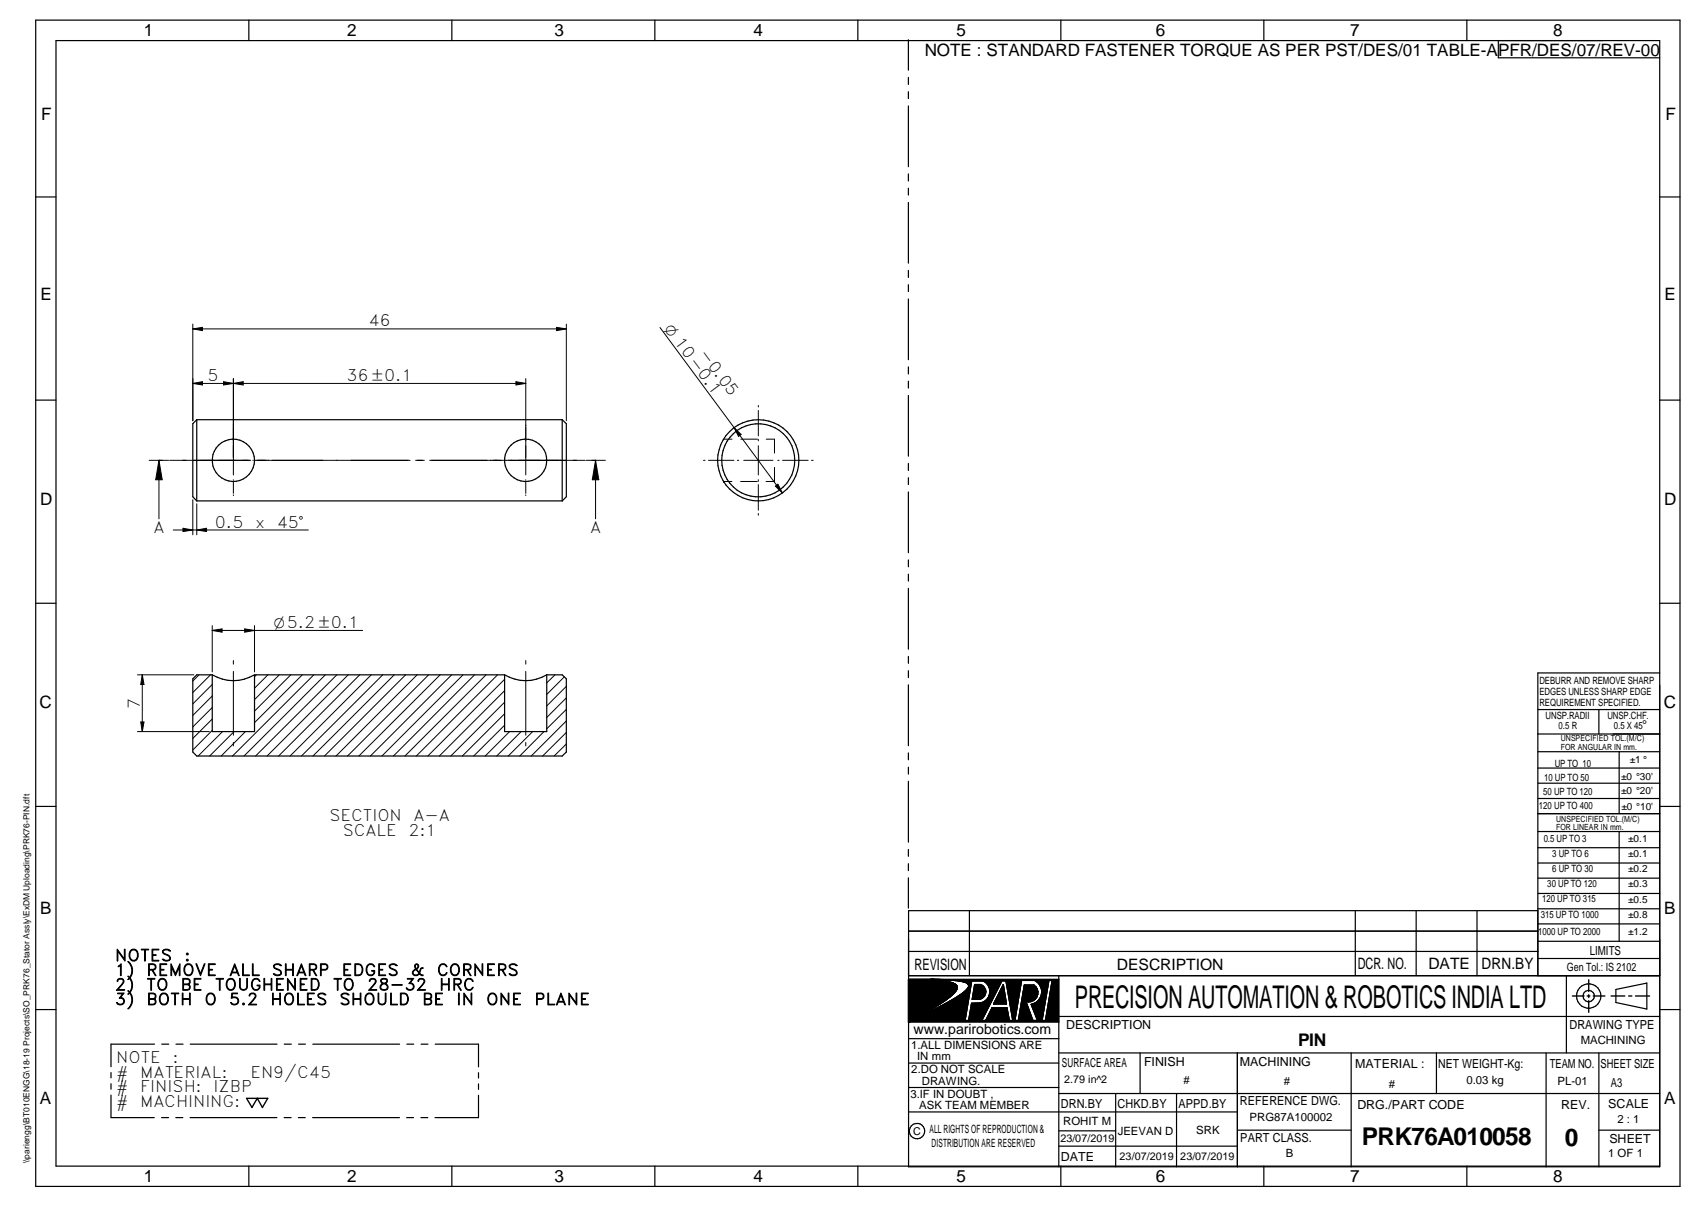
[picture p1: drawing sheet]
<svg xmlns="http://www.w3.org/2000/svg" width="420mm" height="297mm" viewBox="0 0 420 297" stroke-linecap="round" stroke-linejoin="round" font-family="sans-serif">
<g fill="none" stroke="#000" stroke-width=".34">
<path d="M226.3 250.1l-2.5 1.4M226.9 249.8l-.5 .3M228.3 249.3l-4.5 2.2M228.3 249.3l-.8 .4M228.3 249l-.8 .4M229.3 241l1.5 .2M229.3 241l4.3 .6M229.3 241l5.6 .3M230.8 241.2l.5 .1M230.8 241.2l1 .1M231 247.4l-7.2 4.1M231.4 247.1l-.2 .2"/>
<path d="M231.7 247.6l-.6 .3M231.8 241.3l.5 .1M231.8 241.3l1.8 .3M232.9 246.1l-1.3 .9M232.9 246.1l-4.3 2.7M233.3 241.1l.3 .1M233.6 241.6l1.3 .4M233.6 241.2l1.2 .1M233.6 241.2l-9.8-.2v10.5M233.8 241.7h.2M234.3 241.8l1 .5 .4 .5M234.5 244.9l-1.6 1.2"/>
<path d="M234.7 244.7l-.1 .1M234.8 241.3l3.1 .5M234.9 241.3l2.8 .4M234.9 242l.1 .1M234.9 242.1l.6 .3M235.4 243.8l-1.1 1.2-1.4 1.1M235.4 243.8l-.4 .5M235.5 243.6l-.1 .2M235.6 242.5l.1 .3M235.6 243.5l-.1 .1M235.7 243.4l-.2 .2M235.7 243.4l-.3 .4"/>
<path d="M235.7 242.8v.6M236 245.2l-3.3 1.9-4.4 2.2M236 245.2l-6.1 3.4-6.1 2.9M236.8 244.6l-.8 .6M237.5 244.1l-.7 .5M237.7 241.7l.6 .3 .3 .4M237.7 241.7l.2 .1M237.9 241.8l.1 .1M237.9 241.8l.5 .3M238.1 243.5l-.6 .6M238.5 242.1l.1 .4M238.6 242.7l-.3 .6-.8 .8"/>
<path d="M238.6 242.4l-.4 1M239.3 241.4h2.8a2.91 2.91 0 0 1 1.7 2.9 2.91 2.91 0 0 1-2.2 2.5l-2.3 .1-.7 4.3h-1zM240.1 242.3h1.4a1.85 1.85 0 0 1 1.2 2 1.85 1.85 0 0 1-1.7 1.6h-1.5zM246.7 241.3h1.1l1.7 9.9h-.9l-.6-3.2h-3.7l-1.5 3.2h-1zM247.1 242.4l.8 4.7h-3.2zM251.6 241.3h3.2a3.2 3.2 0 0 1 1.7 3.2 3.2 3.2 0 0 1-2.5 2.7l1.6 4h-1.2l-1.8-4.8a2.25 2.25 0 0 0 2.8-1.1 2.25 2.25 0 0 0-.8-2.9h-2.3l-1.5 8.8h-.9zM258.3 241.3h.9l-1.7 9.9h-.9zM387.3 245.1h2.8M390.9 245.1h.7M391.3 241.1v2.9M391.3 244.8v.7M391.3 246.3v2.8"/>
<path d="M392.4 245.1h2.9M396.8 245.1h3.4M401.1 245.1h.8M402.8 245.1h3.5M60.7 270.3h5.2l-1.3 2.2-1.2-2.2-1.4 2.2z"/>
</g>
<g fill="#000">
<path d="M47.5 94.4l2.4-.5v.8zM47.5 80.9l2.4-.3v.8zM55.1 93.9l2.4 .5-2.4 .3zM57.5 94.4l2.4-.5v.8zM127.1 93.9l2.4 .5-2.4 .3zM137.1 80.6l2.4 .3-2.4 .5zM39.1 113.3l.9 4.8h-1.7zM146.7 113.3l.8 4.8h-1.6zM180.8 105.2l1.7 1.7-.6 .5zM191 119.6l.6-.4 1.1 2.1zM45.1 130l2.4 .4-2.4 .4zM48.5 130.4l2.4-.4v.8z"/>
<path d="M52.3 155.2l2.4-.4v.8zM60.3 154.8l2.4 .4-2.4 .4zM35 166.1l.5 2.3h-.8zM34.7 177.7h.8l-.5 2.3zM247.1 242.4l.8 4.7h-3.2z"/>
<path d="M223.8 241h5.5l4.1 .6a2.39 2.39 0 0 1 2.3 1.4 4.6 4.6 0 0 1-2.4 2.8l-3.6 2.4-5.9 3.3z" fill-rule="evenodd"/>
<path d="M229.3 241l7.2 .4 1.7 .5 .3 .3 .1 .5-1.1 1.4-2.4 1.6-5.6 3.1-5.7 2.7h37v-10.5zM246.7 241.3h1.1l1.7 9.9h-.9l-.6-3.2h-3.7l-1.5 3.2h-1zM239.3 241.4h2.8a2.91 2.91 0 0 1 1.7 2.9 2.91 2.91 0 0 1-2.2 2.5l-2.3 .1-.7 4.3h-1zM251.6 241.3h3.2a3.2 3.2 0 0 1 1.7 3.2 3.2 3.2 0 0 1-2.5 2.7l1.6 4h-1.2l-1.8-4.8a2.25 2.25 0 0 0 2.8-1.1 2.25 2.25 0 0 0-.8-2.9h-2.3l-1.5 8.8h-.9zM258.3 241.3h.9l-1.7 9.9h-.9z" fill-rule="evenodd"/>
<path d="M240.1 242.3h1.4a1.85 1.85 0 0 1 1.2 2 1.85 1.85 0 0 1-1.7 1.6h-1.5z" fill-rule="evenodd"/>
</g>
<circle cx="238.4" cy="242.1" r=".17" fill="#000"/>
<g fill="none" stroke="#000" stroke-width=".3">
<path d="M8.8 5h405v287h-405zM61.3 5v5M111.3 5v5M161.3 5v5M211.3 5v5M223.7 9.8v7.5M223.7 19v1.8M261.3 5v5M311.3 5v5M361.3 5v5M369 10v4.2h39.8M223.7 22.6v1.7"/>
<path d="M223.7 26.1v14.9M8.8 48.5h5M223.7 42.8v1.7M223.7 46.3v1.7M223.7 49.8v15M408.8 48.5h5M223.7 66.5v1.8M223.7 70.1v1.7M223.7 73.6v14.9M8.8 98.5h5M223.7 90.3v1.7M223.7 93.8v1.7"/>
<path d="M223.7 97.3v15M408.8 98.5h5M48.5 103.3v20M48.5 103.3l-1 1v18l1 1M48.5 103.3h90M138.5 103.3l1 1v18l-1 1M138.5 103.3v20M223.7 114v1.8M223.7 117.6v1.7M48.5 123.3h90M223.7 121.1v14.9M223.7 137.8v1.7"/>
<path d="M8.8 148.5h5M223.7 141.3v1.7M223.7 144.8v15M408.8 148.5h5M52.3 166.1h-3.8l-1 .9v18.1l1 1h90l1-1v-18.1l-1-.9h-3.8M52.3 166.1a10.1 10.1 0 0 0 10.4 0M52.3 166.1v13.9h10.4v-13.9M62.7 166.1h61.6M124.3 166.1v13.9h10.4v-13.9M124.3 166.1a10.1 10.1 0 0 0 10.4 0M223.7 161.5v1.7M223.7 165.1v1.7"/>
<path d="M223.7 168.5v15M378.7 174.6h30.1M393.8 174.6v6M408.8 165.6h-30.1v74.5M8.8 198.5h5M223.7 185.3v1.7M223.7 188.8v1.7M223.7 192.3v15M378.7 185h30.1M378.7 189h30.1M378.7 192.7h30.1M378.7 196.5h30.1"/>
<path d="M378.7 180.6h30.1M398.8 185v15.2M408.8 198.5h5M223.7 209v1.7M223.7 212.6v1.6M223.7 216v7.5M378.7 200.2h30.1M378.7 204.6h30.1M378.7 208.6h30.1M378.7 212.4h30.1M378.7 216.1h30.1M378.7 219.9h30.1"/>
<path d="M398.8 204.6v27M223.8 229.2h154.9M223.8 234.1h154.9M238.7 224.1v16M333.8 224.1v16M348.8 224.1v16M363.8 224.1v16M378.7 224.1h-154.9v63h185v-277.1h-395v277h395M378.7 223.6h30.1M378.7 227.4h30.1M378.7 231.6h30.1M378.7 235.9h30.1"/>
<path d="M8.8 248.5h5M38 257h-10.7v5.5M39.8 257h1.8M43.3 257h1.8M46.9 257h21.3M70 257h1.7M73.5 257h1.7M77 257h21.4M100.2 257h1.7M103.7 257h1.7M107.2 257h10.6v5.6M223.8 251.5h37"/>
<path d="M223.8 241h37M223.8 255.6h37M223.8 240.1h185M260.8 240.1v47M260.8 250.1h148M260.8 259.1h148M280.8 259.1v10M304.7 259.1v28M332.8 259.1v28M353.8 259.1v10M380.8 259.1v28M385.8 240.1v19"/>
<path d="M393.8 259.1v28M398 243.5l7.6-1.6v6.4l-7.6-1.6zM408.8 248.5h5M27.3 269.5v5.5h10.7M27.3 263.9v1.4M27.3 266.7v1.4M39.8 275h1.7M43.3 275h1.7M46.8 275h21.4M70 275h1.7M73.5 275h1.7M77 275h21.4"/>
<path d="M100.1 275h1.7M103.7 275h1.7M117.8 269.5v5.5h-10.7M117.8 264v1.3M117.8 266.7v1.4M223.8 273.6h80.9M223.8 267.6h37M223.8 261.6h37M260.8 278.3h14M260.8 269.1h148M274.8 269.1v18M289.8 269.1v18"/>
<path d="M304.7 278.1h28.1M393.8 278.1h15M61.3 287v5M111.3 287v5M161.3 287v5M211.3 287v5M260.8 282.1h43.9M261.3 287v5M311.3 287v5M361.3 287v5"/>
<circle cx="57.5" cy="113.3" r="5.2"/>
<circle cx="129.4" cy="113.3" r="5.2"/>
<circle cx="186.7" cy="113.3" r="9"/>
<circle cx="186.8" cy="113.3" r="10"/>
<circle cx="391.3" cy="245.1" r="2.99"/>
<circle cx="391.3" cy="245.1" r="1.39"/>
<circle cx="225.8" cy="278.3" r="1.9"/>
</g>
<g fill="none" stroke="#000" stroke-width=".25">
<path d="M47.5 79.8v23.7M139.5 79.8v23.7M47.5 94.4l2.4-.5v.8zM47.5 80.9l2.4-.3v.8zM47.5 94.4h82M47.5 80.9h92M55.1 93.9l2.4 .5-2.4 .3zM57.5 93.2v23.7M57.5 94.4l2.4-.5v.8zM127.1 93.9l2.4 .5-2.4 .3zM129.5 93.2v23.7M137.1 80.6l2.4 .3-2.4 .5z"/>
<path d="M162.5 80.6l18.3 24.6M186.8 99.8v.4M36.7 113.3h4.8M39.1 113.3v14.4M39.1 113.3l.9 4.8h-1.7zM41.8 113.3h20M57.5 118.1v.1M57.5 118.6v2.8M62.3 113.3h.1M62.8 113.3h18.3M81.3 113.3h3.4M84.8 113.3h16.2"/>
<path d="M102.4 113.3h2.1M105.8 113.3h18.4M124.3 113.3h19.7M129.5 118.1v.1M129.5 118.6v2.8M144.3 113.3h4.8M146.7 113.3l.8 4.8h-1.6zM146.7 113.3v14.4M173.3 113.3h.3M174.5 113.3h6.3M178.2 118.5h.1M178.2 108.1h2.1"/>
<path d="M178.2 118.5h2M180.8 105.2l11.9 16.1M180.8 105.2l1.7 1.7-.6 .5zM181.6 113.3h.3M182.4 118.5h4.1M182.4 108.1h4.2M183.2 113.3h7.2M186.8 101v6.3M186.8 108.1v.4M186.8 109.7v7.2M186.8 118.1v.3M186.8 119.3v6.3"/>
<path d="M188.7 108.1h2v3.4M190.7 115v3.5h-2M191 119.6l.6-.4 1.1 2.1zM191.5 113.3h.4M192.7 113.3h6.3M199.8 113.3h.5M42.7 130.4h33.2M45.1 130l2.4 .4-2.4 .4zM47.5 123v8.6M48.5 124v7.6M48.5 130.4l2.4-.4v.8zM57.5 121.8v.2"/>
<path d="M129.5 121.8v.2M186.8 126.4v.4M52.3 154v11.4M52.3 155.2l2.4-.4v.8zM52.3 155.2h37M60.3 154.8l2.4 .4-2.4 .4zM62.7 154v11.4M33.9 166.1h13.8M34.7 177.7h.8l-.5 2.3zM35 166.1l.5 2.3h-.8zM35 166.1v13.9M49 166.1l-1.5 1.5"/>
<path d="M51.8 166.1l-4.3 4.3M52.3 168.4l-4.8 4.8M52.3 171.3l-4.8 4.8M52.3 174.1l-4.8 4.8M52.3 177l-4.8 4.7M52.3 179.7l-4.8 4.9M57.5 162.6v.8M57.5 165.2v15.7M63.2 166.1l-.5 .4M66 166.1l-3.3 3.3M68.8 166.1l-6.1 6.1M71.6 166.1l-8.9 8.9"/>
<path d="M74.5 166.1l-11.8 11.7M77.3 166.1l-20 20M80.1 166.1l-20 20M83 166.1l-20.1 20M85.8 166.1l-20 20M88.6 166.1l-20 20M91.4 166.1l-20 20M94.3 166.1l-20.1 20M97.1 166.1l-20 20M99.9 166.1l-20 20M102.7 166.1l-19.9 20M105.6 166.1l-20 20"/>
<path d="M108.4 166.1l-20 20M111.2 166.1l-20 20M114 166.1l-19.9 20M116.9 166.1l-20 20M119.7 166.1l-20 20M122.5 166.1l-20 20M124.3 167.2l-18.9 18.9M124.3 170l-16.1 16.1M124.3 172.8l-13.3 13.3M124.3 175.6l-10.4 10.5M124.3 178.5l-7.6 7.6M129.5 162.6v.8"/>
<path d="M129.5 165.2v15.7M136.7 166.1l-2 2M139 166.6l-4.3 4.3M139.5 168.9l-4.8 4.8M139.5 171.7l-4.8 4.9M139.5 174.6l-4.8 4.8M139.5 177.4l-8.7 8.7M33.9 180h17.7M54.8 180l-6 6.1M57.5 182.7v.9M57.6 180l-6 6.1M60.4 180l-5.9 6.1"/>
<path d="M125.5 180l-6 6.1M128.3 180l-6 6.1M129.5 182.7v.9M131.2 180l-6 6.1M134 180l-6 6.1M139.5 180.3l-5.9 5.8M139.5 183.1l-3 3"/>
</g>
<text font-size="7.7" x="264.7" y="248.1">PRECISION AUTOMATION &amp; ROBOTICS INDIA LTD</text>
<g font-size="6">
<text x="335.4" y="281.7">PRK76A010058</text>
<text x="385.4" y="282.1">0</text>
</g>
<text font-size="4.3" x="319.7" y="257.4">PIN</text>
<g font-size="4.2">
<text x="35.4" y="9">1</text>
<text x="85.5" y="8.9">2</text>
<text x="136.6" y="9">3</text>
<text x="185.6" y="9">4</text>
<text x="235.6" y="9">5</text>
<text x="284.6" y="8.8">6</text>
<text x="332.6" y="9">7</text>
<text x="382.6" y="9">8</text>
<text x="227.7" y="13.8">NOTE : STANDARD FASTENER TORQUE AS PER PST/DES/01 TABLE-A</text>
<text x="369" y="13.7">PFR/DES/07/REV-00</text>
<text x="10.1" y="29.6">F</text>
<text x="410.2" y="29.6">F</text>
<text x="9.9" y="73.9">E</text>
<text x="409.9" y="73.9">E</text>
<text x="9.9" y="124.2">D</text>
<text x="409.9" y="124.2">D</text>
<text x="9.7" y="174.3">C</text>
<text x="409.7" y="174.3">C</text>
<text x="9.9" y="225">B</text>
<text x="409.8" y="225">B</text>
<text x="9.8" y="271.7">A</text>
<text x="409.8" y="271.7">A</text>
<text x="35.4" y="291">1</text>
<text x="85.5" y="290.9">2</text>
<text x="136.6" y="291">3</text>
<text x="185.6" y="291">4</text>
<text x="235.6" y="291">5</text>
<text x="284.6" y="290.8">6</text>
<text x="332.6" y="291">7</text>
<text x="382.6" y="291">8</text>
</g>
<g font-size="3.9">
<text x="90.8" y="80.3">46</text>
<text x="172" y="87.1" transform="rotate(53 172 87.1)">-0.05</text>
<text x="51.1" y="93.8">5</text>
<text x="85.3" y="93.8">36±0.1</text>
<text x="37.8" y="131.3">A</text>
<text x="52.9" y="129.8">0.5</text>
<text x="62.8" y="129.8">x</text>
<text x="68.1" y="129.8">45°</text>
<text x="145.3" y="131.3">A</text>
<text x="34.4" y="174.4" transform="rotate(-90 34.4 174.4)">7</text>
<text x="81.2" y="202.1">SECTION</text>
<text x="101.8" y="202.1">A-A</text>
<text x="84.4" y="205.7">SCALE</text>
<text x="100.6" y="205.7">2:1</text>
<text x="28.3" y="236.5">NOTES</text>
<text x="45.4" y="236.5">:</text>
<text x="225.2" y="238.8">REVISION</text>
<text x="275.1" y="238.8">DESCRIPTION</text>
<text x="334.4" y="238.6">DCR. NO.</text>
<text x="351.8" y="238.6">DATE</text>
<text x="364.9" y="238.5">DRN.BY</text>
<text x="28.3" y="240.1">1)</text>
<text x="28.3" y="243.7">2)</text>
<text x="36.1" y="240.1">REMOVE</text>
<text x="36.1" y="243.7">TO</text>
<text x="44.5" y="243.7">BE</text>
<text x="52.9" y="243.7">TOUGHENED</text>
<text x="56.4" y="240.1">ALL</text>
<text x="67" y="240.1">SHARP</text>
<text x="82" y="243.7">TO</text>
<text x="84.1" y="240.1">EDGES</text>
<text x="90.4" y="243.7">28-32</text>
<text x="101.2" y="240.1">&amp;</text>
<text x="107.6" y="240.1">CORNERS</text>
<text x="108.2" y="243.7">HRC</text>
<text x="28.3" y="247.3">3)</text>
<text x="36.1" y="247.3">BOTH</text>
<text x="50.4" y="247.3">O</text>
<text x="56.4" y="247.3">5.2</text>
<text x="66.6" y="247.3">HOLES</text>
<text x="83.6" y="247.3">SHOULD</text>
<text x="104" y="247.3">BE</text>
<text x="112.4" y="247.3">IN</text>
<text x="119.7" y="247.3">ONE</text>
<text x="131.6" y="247.3">PLANE</text>
<text x="28.6" y="261.6">NOTE</text>
<text x="42.4" y="261.6">:</text>
<text x="28.6" y="265.3">#</text>
<text x="28.6" y="268.9">#</text>
<text x="34.5" y="268.9">FINISH:</text>
<text x="34.5" y="265.3">MATERIAL:</text>
<text x="52.6" y="268.9">IZBP</text>
<text x="61.7" y="265.3">EN9/C45</text>
<text x="28.6" y="272.5">#</text>
<text x="34.5" y="272.5">MACHINING:</text>
</g>
<g font-size="3.7">
<text x="163.5" y="80.9" transform="rotate(53 163.5 80.9)">O 10-0.1</text>
<text x="67.4" y="154.6">O5.2±0.1</text>
</g>
<text font-size="3.5" x="224.9" y="254.5">www.parirobotics.com</text>
<g font-size="3.1">
<text x="404.4" y="179.5">°</text>
<text x="391.5" y="235.1">LIMITS</text>
<text x="262.6" y="253.2">DESCRIPTION</text>
<text x="386.5" y="253.2">DRAWING TYPE</text>
<text x="261.5" y="262.5">SURFACE AREA</text>
<text x="281.8" y="262.4">FINISH</text>
<text x="305.4" y="262.4">MACHINING</text>
<text x="333.8" y="262.9">MATERIAL :</text>
<text x="354.2" y="262.9">NET WEIGHT-Kg:</text>
<text x="381.7" y="262.7">TEAM NO.</text>
<text x="394.2" y="262.7">SHEET SIZE</text>
<text x="396.7" y="267.5">A3</text>
<text x="261.3" y="272.8">DRN.BY</text>
<text x="275.2" y="272.7">CHKD.BY</text>
<text x="290.3" y="272.8">APPD.BY</text>
<text x="305.4" y="271.9">REFERENCE DWG.</text>
<text x="334.3" y="272.9">DRG./PART CODE</text>
<text x="384.5" y="272.8">REV.</text>
<text x="396.1" y="272.7">SCALE</text>
<text x="305.5" y="281">PART CLASS.</text>
<text x="396.4" y="281.2">SHEET</text>
<text x="261.3" y="285.8">DATE</text>
</g>
<g font-size="2.8">
<text x="385.9" y="238.9">Gen Tol.: IS 2102</text>
<text x="389.3" y="257">MACHINING</text>
<text x="224.4" y="258.1">1.ALL DIMENSIONS ARE</text>
<text x="225.9" y="260.9">IN mm</text>
<text x="224.4" y="264.2">2.DO NOT SCALE</text>
<text x="227.1" y="267">DRAWING.</text>
<text x="291.5" y="266.7">#</text>
<text x="316.2" y="267">#</text>
<text x="342.1" y="267.6">#</text>
<text x="361.1" y="266.9">0.03 kg</text>
<text x="383.6" y="267">PL-01</text>
<text x="224.2" y="270.2">3.IF IN DOUBT ,</text>
<text x="226.4" y="273">ASK TEAM MEMBER</text>
<text x="307.8" y="275.8">PRG87A100002</text>
<text x="228.9" y="278.8">ALL RIGHTS OF REPRODUCTION &amp;</text>
<text x="261.9" y="276.8">ROHIT M</text>
<text x="275.3" y="279.2">JEEVAN D</text>
<text x="294.6" y="279.1">SRK</text>
<text x="398.3" y="276.4">2 : 1</text>
<text x="229.4" y="282.3">DISTRIBUTION ARE RESERVED</text>
<text x="316.7" y="284.7">B</text>
<text x="396.1" y="284.8">1 OF 1</text>
</g>
<g font-size="2.7">
<text x="262.1" y="266.5">2.79 in^2</text>
<text x="224.9" y="279.4">C</text>
<text x="261.1" y="281">23/07/2019</text>
<text x="275.7" y="285.5">23/07/2019</text>
<text x="290.7" y="285.5">23/07/2019</text>
</g>
<g font-size="2.5">
<text x="379.1" y="168.2">DEBURR AND REMOVE SHARP</text>
<text x="379.1" y="171">EDGES UNLESS SHARP EDGE</text>
<text x="379.1" y="173.7">REQUIREMENT SPECIFIED.</text>
<text x="380.7" y="177">UNSP.RADII</text>
<text x="383.9" y="179.5">0.5 R</text>
<text x="395.9" y="177">UNSP.CHF.</text>
<text x="397.5" y="179.4">0.5 X 45</text>
<text x="382.9" y="188.7">UP TO 10</text>
<text x="401.4" y="187.9">±1 °</text>
<text x="380.1" y="195.6">50 UP TO 120</text>
<text x="380.3" y="192.2">10 UP TO 50</text>
<text x="399.3" y="192.1">±0 °30'</text>
<text x="399.3" y="195.4">±0 °20'</text>
<text x="379" y="199.1">120 UP TO 400</text>
<text x="399.3" y="199.3">±0 °10'</text>
<text x="380.2" y="207.1">0.5 UP TO 3</text>
<text x="401" y="207.2">±0.1</text>
<text x="382.3" y="210.9">3 UP TO 6</text>
<text x="382.3" y="214.6">6 UP TO 30</text>
<text x="401" y="210.9">±0.1</text>
<text x="401" y="214.7">±0.2</text>
<text x="381.1" y="218.4">30 UP TO 120</text>
<text x="401" y="218.4">±0.3</text>
<text x="379.5" y="225.8">315 UP TO 1000</text>
<text x="379.8" y="222.1">120 UP TO 315</text>
<text x="401" y="222.2">±0.5</text>
<text x="401" y="225.9">±0.8</text>
<text x="378.8" y="230.1">1000 UP TO 2000</text>
<text x="401" y="230.2">±1.2</text>
</g>
<g font-size="2.1">
<text x="384.4" y="182.5">UNSPECIFIED TOL.(M/C)</text>
<text x="384.4" y="184.5">FOR ANGULAR IN mm.</text>
<text x="383.2" y="202.2">UNSPECIFIED TOL.(M/C)</text>
<text x="383.2" y="204.3">FOR LINEAR IN mm.</text>
<text x="7.2" y="286.3" transform="rotate(-90 7.2 286.3)">\\pariengg\BT010ENGG\18-19 Projects\SO_PRK76_Stator Assly\ExDM Uploading\PRK76-PIN.dft</text>
</g>
</svg>
